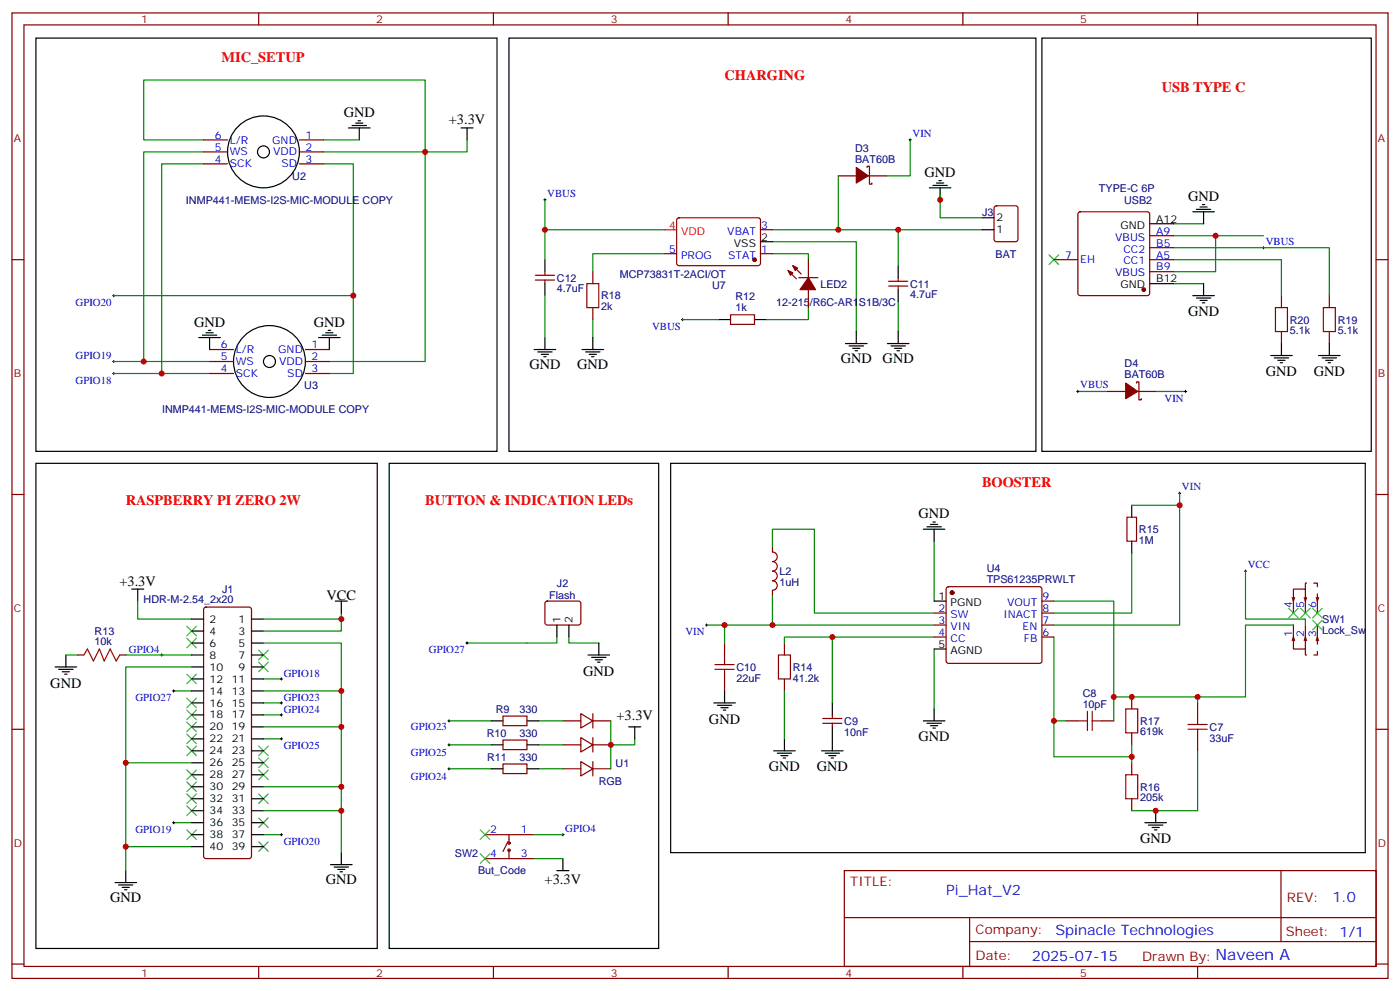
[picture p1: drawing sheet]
<svg xmlns="http://www.w3.org/2000/svg" width="412mm" height="292mm" viewBox="0 0 412 292" stroke-linecap="round" stroke-linejoin="round" font-family="sans-serif">
<g fill="none" stroke="#870000" stroke-width=".35">
<path d="M3.5 3.8h405.4v284.3h-405.4zM7.1 7.3h398.2v277.3h-398.2zM76.2 3.8v3.5M145.3 3.8v3.5M214.5 3.8v3.5M283.6 3.8v3.5M352.8 3.8v3.5M60 41.2h7M60 44.7h7M60 48.3h7M88.2 41.2h7M88.2 44.7h7"/>
<path d="M88.2 48.3h7M246.9 51.8h5.3M255.4 49.3v-.3h.7v5.3h.7v-.4M255.8 51.8h5.3M3.5 76.5h3.6M195.8 74.7h3.5M199.6 64.3l.4-.2 23.6 .1 .4 .6-.1 13-.6 .4h-23.5l-.5-.7v-12.7zM224 74.7h3.5M224 67.7h3.5M232.1 79.7l2.5 2.4M233.5 78.2l2.5 2.5M238.1 76.5v5.3"/>
<path d="M293 60.8l.5-.2h5.7l.6 .4 .1 9.5-.5 .6-5.9 .1-.6-.5-.1-9.4zM310.4 76.5h7.1M317.7 62.6l.5-.2h19.8l.5 .2 .2 .5v23.3l-.3 .5-.4 .2h-19.8l-.5-.3-.2-.4v-23.3zM338.7 76.5h7M338.7 69.4h7M338.7 73h7M405.3 76.5h3.6M157.7 81.1h5.6M157.7 82.5h5.6M160.5 80v1.1M160.5 82.5v1M174.6 80v3.5"/>
<path d="M174.6 90.6v3.5M215.2 92.7h7v2.8h-7zM235.3 81.8h5.6M238.1 85.3v5.3M261.8 82.8h5.6M261.8 84.2h5.6M264.6 81.8v1M264.6 84.2v1.1M338.7 80h7M377.5 87.1v3.5M377.5 97.6v3.6M391.6 87.1v3.5"/>
<path d="M391.6 97.6v3.6M61.7 102.9h7.1M61.7 106.5h7.1M61.7 110h7.1M90 102.9h7M90 106.5h7M90 110h7M326.3 115.3h5.3M334.8 112.8v-.3h.7v5.3h.7v-.4M335.1 115.3h5.3M3.5 145.6h3.6M332 152.3h2.8v7.1h-2.8z"/>
<path d="M405.3 145.6h3.6M60.2 179l.5-.2h12.7l.5 .2 .2 .5v72.7l-.3 .5-.4 .2h-12.7l-.5-.3-.2-.4v-72.7zM160.7 177.2l.5-.2 9.5 .1 .4 .6-.1 5.9-.6 .5-9.5-.1-.4-.6v-5.7zM227.5 161.1v1.5a1.41 1.41 0 0 1 1.5 1.4 1.41 1.41 0 0 1-1.5 1.4 1.41 1.41 0 0 1 1.5 1.4 1.41 1.41 0 0 1-1.5 1.4 1.41 1.41 0 0 1 1.5 1.4 1.41 1.41 0 0 1-1.5 1.4 1.41 1.41 0 0 1 1.5 1.4 1.41 1.41 0 0 1-1.5 1.4v1.5M278.9 173l.5-.2h26.8l.5 .2 .2 .5v21.2l-.2 .5-.5 .2h-26.8l-.5-.3-.2-.4v-21.2zM306.9 177h3.5M380.6 176l.4 1M381 177v-3.5h3.5v3.5M381 177v3.6M381.4 176l-.4 1M384.2 176l.3 1M384.5 177v3.6"/>
<path d="M384.9 176l-.4 1M387.7 176l.4 1M388.1 177v3.6M388.4 176l-.3 1M22.9 192.9h1.8M35.3 192.9h1.7M213.4 189.4v3.5M213.4 200v3.5M231.1 189.4v3.5M231.1 200v3.5M275.2 180.6h3.5M275.2 184.1h3.5"/>
<path d="M275.2 187.6h3.5M306.9 180.6h3.5M306.9 184.1h3.5M306.9 187.6h3.5M381 187.6v3.5h3.5v-3.5M381 184.1v3.5M381 187.6l-.4 1.1M381 187.6l.4 1.1M384.5 184.1v3.5M384.5 187.6l.4 1.1M384.5 187.6l-.3 1.1M388.1 184.1v3.5"/>
<path d="M388.1 187.6l.3 1.1M388.1 187.6l-.4 1.1M3.5 214.8h3.6M148.2 210.9h7v2.8h-7zM148.2 217.9h7v2.9h-7zM165.8 212.3h5.3M165.8 219.4h5.3M171.1 210.2l3.5 2.1-3.5 2.1zM171.1 217.2l3.5 2.2-3.5 2.1zM174.6 210.2v4.2M174.6 217.2v4.3M174.6 212.3h5.3"/>
<path d="M174.6 219.4h5.3M242.4 211.6h5.6M242.4 213h5.6M245.2 210.5v1.1M245.2 213v1.1M314 212.3h3.5M324.6 212.3h3.5M333.4 205.2v3.6M333.4 215.8v3.6M352.8 207v3.5M352.8 217.6v3.5M405.3 214.8h3.6"/>
<path d="M148.2 225h7v2.8h-7zM165.8 226.4h5.3M171.1 224.3l3.5 2.1-3.5 2.1zM174.6 224.3v4.2M174.6 226.4h5.3M333.4 224.6v3.6M333.4 235.2v3.6M142.9 252.9h14.1M142.9 245.8h14.1M149.6 247.9l-1.4 2.9M149.9 245.8v2.5M149.9 250.4v2.5"/>
<path d="M248.7 256.4h156.6v28.2h-156.6zM377.3 256.4v20.9M248.7 270.2h156.5M285.6 277.3h119.6M285.6 270.2v14.2M3.5 283.9h3.6M76.2 284.6v3.5M145.3 284.6v3.5M214.5 284.6v3.5M283.6 284.6v3.5M352.8 284.6v3.5M405.3 283.9h3.6"/>
<circle cx="149.9" cy="250.4" r=".35"/>
<circle cx="149.9" cy="248.3" r=".35"/>
</g>
<g fill="none" stroke="#008700" stroke-width=".35">
<path d="M60 41.2h-17.7v-17.6h82.9v82.9h-28.2M60 44.7h-17.7v61.8h19.4M60 48.3h-12.4v61.7h14.1M95.2 48.3h8.9v61.7h-7.1M95.2 41.2h10.6M137.6 41.2v3.5h-42.4M160.5 58.8v8.9M246.9 51.8v15.9M268.1 41.2v10.6h-7M276.9 57.1v7h12.4M195.8 67.7h-35.3v8.8M195.8 74.7h-21.2v5.3"/>
<path d="M227.5 71.2h24.7v26.4M227.5 67.7h37.1v10.5M227.5 74.7h10.6v1.8M264.6 67.7h24.7M345.7 73h45.9v14.1M345.7 76.5h31.8v10.6M345.7 69.4h26.5M345.7 65.9h8.8M358.1 69.4v10.6h-12.4M33.5 87.1h70.6M160.5 87.1v12.3M174.6 94.1v5.3"/>
<path d="M201.1 94.1h10.6M238.1 90.6v3.5h-12.3M264.6 88.8v8.8M345.7 83.5h8.8M33.5 110h14.1M33.5 106.5h8.8M317.5 115.3h8.8M340.4 115.3h8.8M275.2 159.4v17.6M333.4 148.8h14.1M347.5 145.3v38.8h-37.1M40.6 177v5.3h15.8"/>
<path d="M227.5 161.1v-5.2h12.4v24.7h35.3M227.5 175.3v8.8M310.4 177h17.7v28.2M333.4 162.9v17.7h-23M366.9 168.2v14.1h17.6v1.8M19.4 192.9h3.5M37 192.9h19.4M56.4 196.4h-19.4v60M77.6 189.4h22.9v61.7M77.6 200h5.3M77.6 182.3h22.9M100.5 180.6v5.2h-22.9"/>
<path d="M164 187.6v1.8h-26.4M167.6 187.6v1.8h8.8M208.1 184.1h67.1M213.4 184.1v5.3M245.2 187.6v19.4M275.2 187.6h-44.1v1.8M275.2 191.1v17.7M310.4 187.6v35.3h23M381 184.1h-14.1v21.1h-14.1M51.2 203.5h5.2M77.6 203.5h22.9M77.6 207h5.3"/>
<path d="M77.6 210.5h5.3M77.6 217.6h5.3M77.6 214.1h22.9M132.3 212.3h12.3M132.3 219.4h12.3M158.7 212.3h7.1M158.7 219.4h7.1M179.9 212.3v14.1M187 217.6v1.8h-7.1M231.1 203.5v14.1M310.4 212.3h3.6M333.4 219.4v5.2"/>
<path d="M352.8 207v-1.8h-24.7v7.1M37 224.6h19.4M77.6 238.8h22.9M77.6 231.7h22.9M132.3 226.4h12.3M158.7 226.4h7.1M352.8 221.1v17.7h-19.4M37 249.3h19.4M51.2 242.3h5.2M77.6 245.8h5.3M157 245.8h8.8M157 252.9h8.8"/>
</g>
<g fill="none" stroke="#000" stroke-width=".29">
<path d="M160.2 58.8h.7M160.5 58.5v.7M267.8 41.2h.7M268.1 40.9v.7M371.8 73h.7M372.2 72.6v.7M33.2 87.1h.7M33.5 86.7v.7M200.7 94.1h.7M201.1 93.8v.7M33.2 106.5h.7M33.2 110h.7"/>
<path d="M33.5 106.1v.7M33.5 109.6v.7M317.1 115.3h.8M317.5 114.9v.7M348.9 115.3h.7M349.2 114.9v.7M347.1 145.3h.7M347.5 144.9v.7M366.5 168.2h.7M366.9 167.9v.7M47.3 192.9h.7M47.6 192.5v.8"/>
<path d="M82.5 200h.8M82.9 199.6v.7M137.2 189.4h.7M137.6 189v.7M207.8 184.1h.7M208.1 183.7v.7M50.8 203.5h.7M51.2 203.1v.7M82.5 207h.8M82.5 210.5h.8M82.5 217.6h.8M82.9 206.7v.7"/>
<path d="M82.9 210.2v.7M82.9 217.2v.7M131.9 212.3h.7M131.9 219.4h.7M132.3 211.9v.8M132.3 219v.7M131.9 226.4h.7M132.3 226.1v.7M50.8 242.3h.7M51.2 241.9v.7M82.5 245.8h.8M82.9 245.5v.7"/>
<path d="M165.5 245.8h.7M165.8 245.5v.7"/>
</g>
<g fill="none" stroke="#000" stroke-width=".35">
<path d="M10.6 11.2h135.8v121.7h-135.8zM149.9 11.2h155.3v121.7h-155.3zM306.9 11.2h97v121.7h-97zM102.7 37.7h6.3M103.7 37h4.2M104.8 36.3h2.1M105.5 35.6h.7M105.8 37.7v3.5M135.8 37.7h3.5M137.6 37.7v3.5M273.8 55.3h6.3M274.8 54.6h4.2"/>
<path d="M275.9 53.9h2.1M276.6 53.2h.7M276.9 55.3v3.5M160.5 76.5v3.5M224 71.2h3.5M264.6 78.2v3.6M289.3 67.7h3.5M289.3 64.1h3.5M338.7 65.9h7M351.4 62.4h6.3M352.4 61.7h4.3M353.5 61h2.1"/>
<path d="M354.2 60.3h.7M354.5 62.4v3.5M58.6 99.4h6.3M59.6 98.7h4.3M60.7 98h2.1M61.4 97.3h.7M61.7 99.4v3.5M93.8 99.4h6.4M94.9 98.7h4.2M96 98h2.1M96.7 97.3h.7M97 99.4v3.5"/>
<path d="M160.5 83.5v3.6M160.5 99.4v3.5M174.6 99.4v3.5M211.7 94.1h3.5M222.2 94.1h3.6M252.2 97.6v3.6M264.6 85.3v3.5M264.6 97.6v3.6M338.7 83.5h7M351.4 87.1h6.3M352.4 87.8h4.3M353.5 88.5h2.1"/>
<path d="M354.2 89.2h.7M354.5 83.5v3.6M157.3 102.9h6.4M158.4 103.6h4.2M159.5 104.4h2.1M160.2 105.1h.7M171.4 102.9h6.4M172.5 103.6h4.2M173.6 104.4h2.1M174.3 105.1h.7M249.1 101.2h6.3M250.1 101.9h4.3"/>
<path d="M251.2 102.6h2.1M251.9 103.3h.7M261.4 101.2h6.4M262.5 101.9h4.2M263.5 102.6h2.1M264.2 103.3h.7M374.3 104.7h6.3M375.4 105.4h4.2M376.4 106.1h2.1M377.1 106.8h.7M377.5 101.2v3.5M388.4 104.7h6.4"/>
<path d="M389.5 105.4h4.2M390.5 106.1h2.1M391.2 106.8h.7M391.6 101.2v3.5M10.6 136.5h100.5v142.8h-100.5zM114.7 136.5h79.3v142.8h-79.3zM197.6 136.5h204.6v114.6h-204.6zM272 155.9h6.3M273 155.2h4.3M274.1 154.4h2.1M274.8 153.7h.7M275.2 155.9v3.5"/>
<path d="M333.4 148.8v3.5M333.4 159.4v3.5M38.8 173.5h3.5M40.6 173.5v3.5M98.8 177h3.5M100.5 177v3.6M275.2 177h3.5M16.2 196.4h6.4M17.3 197.1h4.2M18.3 197.8h2.2M19 198.5h.8M19.4 192.9v3.5"/>
<path d="M56.4 192.9h3.6M56.4 196.4h3.6M56.4 182.3h3.6M56.4 185.8h3.6M56.4 189.4h3.6M56.4 200h3.6M74.1 192.9h3.5M74.1 196.4h3.5M74.1 182.3h3.5M74.1 185.8h3.5M74.1 189.4h3.5M74.1 200h3.5"/>
<path d="M164 184.1v3.5M167.6 184.1v3.5M173.2 192.9h6.4M174.3 193.6h4.2M175.3 194.3h2.1M176 195h.7M176.4 189.4v3.5M275.2 191.1h3.5M56.4 214.1h3.6M56.4 203.5h3.6M56.4 207h3.6M56.4 210.5h3.6"/>
<path d="M56.4 217.6h3.6M74.1 214.1h3.5M74.1 203.5h3.5M74.1 207h3.5M74.1 210.5h3.5M74.1 217.6h3.5M144.6 212.3h3.6M144.6 219.4h3.6M155.2 212.3h3.5M155.2 219.4h3.5M185.2 214.1h3.5M187 214.1v3.5"/>
<path d="M210.3 207h6.3M211.3 207.7h4.2M212.4 208.4h2.1M213.1 209.1h.7M213.4 203.5v3.5M231.1 217.6v3.5M245.2 207v3.5M245.2 214.1v7M272 212.3h6.3M273 213h4.3M274.1 213.7h2.1M274.8 214.4h.7"/>
<path d="M275.2 208.8v3.5M56.4 221.1h3.6M56.4 224.6h3.6M56.4 228.2h3.6M56.4 231.7h3.6M56.4 235.2h3.6M56.4 238.8h3.6M74.1 221.1h3.5M74.1 224.6h3.5M74.1 228.2h3.5M74.1 231.7h3.5M74.1 235.2h3.5"/>
<path d="M74.1 238.8h3.5M144.6 226.4h3.6M155.2 226.4h3.5M227.9 221.1h6.3M229 221.8h4.2M230 222.5h2.1M230.7 223.2h.7M242 221.1h6.4M243.1 221.8h4.2M244.1 222.5h2.1M244.8 223.2h.7M340.4 238.8v3.5"/>
<path d="M33.9 259.9h6.3M37 256.4v3.5M56.4 242.3h3.6M56.4 245.8h3.6M56.4 249.3h3.6M74.1 242.3h3.5M74.1 245.8h3.5M74.1 249.3h3.5M97.4 254.6h6.3M98.4 255.3h4.3M99.5 256h2.1M100.2 256.8h.7"/>
<path d="M100.5 251.1v3.5M164 256.4h3.6M165.8 252.9v3.5M337.3 242.3h6.3M338.3 243h4.2M339.4 243.7h2.1M340.1 244.4h.7M34.9 260.6h4.3M36 261.3h2.1M36.7 262h.7"/>
<circle cx="77.6" cy="44.7" r="10.6"/>
<circle cx="77.6" cy="44.7" r="1.76"/>
<circle cx="79.4" cy="106.5" r="10.6"/>
<circle cx="79.4" cy="106.5" r="1.76"/>
</g>
<g fill="none" stroke="#3c3" stroke-width=".35">
<path d="M309 75.1l2.9 2.8M311.9 75.1l-2.9 2.8M379.6 179.1l2.8 2.9M382.4 179.1l-2.8 2.9M383.1 179.1l2.8 2.9M385.9 179.1l-2.8 2.9M386.6 179.1l2.9 2.9M389.5 179.1l-2.9 2.9M55 184.4l2.9 2.9M55 188l2.9 2.8M55 198.5l2.9 2.9M57.9 184.4l-2.9 2.9"/>
<path d="M57.9 188l-2.9 2.8M57.9 198.5l-2.9 2.9M76.2 195l2.8 2.8M76.2 191.5l2.8 2.8M79 191.5l-2.8 2.8M79 195l-2.8 2.8M386.6 182.7l2.9 2.8M389.5 182.7l-2.9 2.8M55 205.6l2.9 2.8M55 209.1l2.9 2.8M55 212.7l2.9 2.8M55 216.2l2.9 2.8"/>
<path d="M55 219.7l2.9 2.8M57.9 205.6l-2.9 2.8M57.9 209.1l-2.9 2.8M57.9 212.7l-2.9 2.8M57.9 216.2l-2.9 2.8M57.9 219.7l-2.9 2.8M76.2 219.7l2.8 2.8M79 219.7l-2.8 2.8M55 226.8l2.9 2.8M55 230.3l2.9 2.8M55 233.8l2.9 2.8M55 237.3l2.9 2.9"/>
<path d="M57.9 226.8l-2.9 2.8M57.9 230.3l-2.9 2.8M57.9 233.8l-2.9 2.8M57.9 237.3l-2.9 2.9M76.2 233.8l2.8 2.8M76.2 226.8l2.8 2.8M76.2 223.2l2.8 2.9M79 223.2l-2.8 2.9M79 233.8l-2.8 2.8M79 226.8l-2.8 2.8M55 244.4l2.9 2.8M57.9 244.4l-2.9 2.8"/>
<path d="M76.2 247.9l2.8 2.9M76.2 240.9l2.8 2.8M79 247.9l-2.8 2.9M79 240.9l-2.8 2.8M141.5 244.4l2.8 2.8M141.5 251.5l2.8 2.8M144.3 244.4l-2.8 2.8M144.3 251.5l-2.8 2.8"/>
</g>
<g fill="none" stroke="#a10000" stroke-width=".35">
<path d="M172.9 83.5h3.5v7.1h-3.5zM375.7 90.6h3.5v7h-3.5zM389.8 90.6h3.5v7h-3.5zM24.7 192.9l1.1-1.8 1.7 3.6 1.8-3.6 1.4 3.6 1.8-3.6 1.7 3.6 1.1-1.8M210.6 197.1h5.7M210.6 195.7h5.7M213.4 192.9v2.8M213.4 197.1v2.9M229.3 192.9h3.5v7.1h-3.5zM317.5 212.3h2.8M320.3 209.5v5.6M321.7 212.3h2.9"/>
<path d="M321.7 209.5v5.6M331.6 208.8h3.5v7h-3.5zM350 214.8h5.6M350 213.4h5.6M352.8 210.5v2.9M352.8 214.8v2.8M331.6 228.2h3.5v7h-3.5z"/>
</g>
<path d="M384.5 173.5v-1.8h3.6v5.3M384.5 191.1v1.8h3.6v-5.3" fill="none" stroke="#870000" stroke-width=".35" stroke-dasharray="2.1 2.1"/>
<g fill="#870000" stroke="#870000" stroke-width=".35">
<path d="M252.2 49.3l3.6 2.5-3.6 2.1z"/>
<path d="M331.6 112.8l3.5 2.5-3.5 2.1z"/>
<path d="M238.1 81.8l2.1 3.5h-4.5z"/>
<path d="M232.1 79.7l1.4 .7-.7 .7z"/>
<path d="M233.5 78.2l1.4 .8-.7 .7z"/>
<circle cx="280.5" cy="174.6" r=".53"/>
<circle cx="222.2" cy="76.5" r=".53"/>
<circle cx="336.9" cy="85.3" r=".53"/>
</g>
<path d="M195.8 67.7h3.5" fill="none" stroke="#f00" stroke-width=".35"/>
<g fill="#c00">
<circle cx="125.2" cy="44.7" r=".88"/>
<circle cx="47.6" cy="110" r=".88"/>
<circle cx="104.1" cy="87.1" r=".88"/>
<circle cx="42.3" cy="106.5" r=".88"/>
<circle cx="179.9" cy="219.4" r=".88"/>
<circle cx="347.5" cy="148.8" r=".88"/>
<circle cx="333.4" cy="205.2" r=".88"/>
<circle cx="340.4" cy="238.8" r=".88"/>
<circle cx="227.5" cy="184.1" r=".88"/>
<circle cx="213.4" cy="184.1" r=".88"/>
<circle cx="245.2" cy="187.6" r=".88"/>
<circle cx="310.4" cy="212.3" r=".88"/>
<circle cx="328.1" cy="205.2" r=".88"/>
<circle cx="333.4" cy="222.9" r=".88"/>
<circle cx="352.8" cy="205.2" r=".88"/>
<circle cx="276.9" cy="58.8" r=".88"/>
<circle cx="246.9" cy="67.7" r=".88"/>
<circle cx="160.5" cy="67.7" r=".88"/>
<circle cx="264.6" cy="67.7" r=".88"/>
<circle cx="358.1" cy="69.4" r=".88"/>
<circle cx="37" cy="224.6" r=".88"/>
<circle cx="37" cy="249.3" r=".88"/>
<circle cx="100.5" cy="238.8" r=".88"/>
<circle cx="100.5" cy="231.7" r=".88"/>
<circle cx="100.5" cy="214.1" r=".88"/>
<circle cx="100.5" cy="203.5" r=".88"/>
<circle cx="100.5" cy="182.3" r=".88"/>
</g>
<text font-size="4.6" fill="#00f" x="358.1" y="282.9">Naveen A</text>
<g font-size="4.2" fill="#f00">
<text x="65.3" y="18.3">MIC_SETUP</text>
<text x="213.4" y="23.6">CHARGING</text>
<text x="342.2" y="27.1">USB TYPE C</text>
<text x="289.3" y="143.5">BOOSTER</text>
<text x="37" y="148.8">RASPBERRY PI ZERO 2W</text>
<text x="125.2" y="148.8">BUTTON &amp; INDICATION LEDs</text>
</g>
<g font-size="4.2">
<text x="101.2" y="34.5">GND</text>
<text x="132.2" y="36.6">+3.3V</text>
<text x="272.3" y="52.1">GND</text>
<text x="350" y="59.2">GND</text>
<text x="350" y="93.1">GND</text>
<text x="57.1" y="96.2">GND</text>
<text x="92.4" y="96.2">GND</text>
<text x="247.6" y="106.8">GND</text>
<text x="260" y="106.8">GND</text>
<text x="155.9" y="108.6">GND</text>
<text x="170" y="108.6">GND</text>
<text x="372.9" y="110.8">GND</text>
<text x="387" y="110.8">GND</text>
<text x="270.6" y="152.7">GND</text>
<text x="35.2" y="172.4">+3.3V</text>
<text x="96.2" y="176.7">VCC</text>
<text x="14.8" y="202.5">GND</text>
<text x="171.8" y="199">GND</text>
<text x="181.6" y="212">+3.3V</text>
<text x="208.8" y="213.1">GND</text>
<text x="270.6" y="218.4">GND</text>
<text x="226.5" y="227.2">GND</text>
<text x="240.6" y="227.2">GND</text>
<text x="335.8" y="248.4">GND</text>
<text x="96" y="260.3">GND</text>
<text x="160.4" y="260.4">+3.3V</text>
<text x="32.5" y="265.6">GND</text>
</g>
<g font-size="4.2" fill="#00f">
<text x="278.7" y="263.5">Pi_Hat_V2</text>
<text x="392.5" y="265.7">1.0</text>
<text x="310.9" y="275.2">Spinacle Technologies</text>
<text x="304" y="283">2025-07-15</text>
</g>
<g font-size="3.9" fill="#800">
<text x="250.5" y="261">TITLE:</text>
<text x="379.1" y="265.7">REV:</text>
<text x="287.4" y="275.2">Company:</text>
<text x="378.7" y="275.8">Sheet: 1/1</text>
<text x="287.4" y="282.9">Date:</text>
<text x="336.4" y="282.9">Drawn By:</text>
</g>
<g font-size="3.2" fill="#800">
<text x="41.6" y="6.8">1</text>
<text x="110.8" y="6.8">2</text>
<text x="179.9" y="6.8">3</text>
<text x="249.1" y="6.8">4</text>
<text x="318.2" y="6.8">5</text>
<text x="4.1" y="41.9">A</text>
<text x="405.9" y="41.9">A</text>
<text x="4.1" y="111.1">B</text>
<text x="405.9" y="111.1">B</text>
<text x="4.1" y="180.2">C</text>
<text x="405.9" y="180.2">C</text>
<text x="4.1" y="249.3">D</text>
<text x="405.9" y="249.3">D</text>
<text x="41.6" y="287.6">1</text>
<text x="110.8" y="287.6">2</text>
<text x="179.9" y="287.6">3</text>
<text x="249.1" y="287.6">4</text>
<text x="318.2" y="287.6">5</text>
</g>
<g font-size="3.2" fill="#00f">
<text x="63.2" y="40.9">6</text>
<text x="90" y="40.9">1</text>
<text x="268.8" y="40.3">VIN</text>
<text x="63.2" y="47.9">4</text>
<text x="63.2" y="44.4">5</text>
<text x="67.7" y="45.8">WS</text>
<text x="67.7" y="42.3">L/R</text>
<text x="80.2" y="42.3">GND</text>
<text x="80.4" y="45.8">VDD</text>
<text x="90" y="44.4">2</text>
<text x="90" y="47.9">3</text>
<text x="67.7" y="49.3">SCK</text>
<text x="82.9" y="49.3">SD</text>
<text x="161.2" y="58">VBUS</text>
<text x="214.2" y="69.1">VBAT</text>
<text x="224.2" y="67.3">3</text>
<text x="328.5" y="70.8">VBUS</text>
<text x="340.6" y="69.1">A9</text>
<text x="197.1" y="74.4">5</text>
<text x="200.6" y="76.1">PROG</text>
<text x="214.5" y="76.1">STAT</text>
<text x="224.2" y="74.4">1</text>
<text x="313.7" y="76.1">7</text>
<text x="318.2" y="77.5">EH</text>
<text x="330.9" y="77.9">CC1</text>
<text x="330.9" y="74.4">CC2</text>
<text x="340.6" y="76.1">A5</text>
<text x="340.6" y="72.6">B5</text>
<text x="372.9" y="72.1">VBUS</text>
<text x="328.5" y="81.4">VBUS</text>
<text x="340.6" y="79.7">B9</text>
<text x="22.3" y="90.2">GPIO20</text>
<text x="192.1" y="97.1">VBUS</text>
<text x="22.3" y="105.8">GPIO19</text>
<text x="65" y="106.1">5</text>
<text x="65" y="102.6">6</text>
<text x="69.5" y="107.5">WS</text>
<text x="69.5" y="104">L/R</text>
<text x="82" y="104">GND</text>
<text x="82.2" y="107.5">VDD</text>
<text x="91.7" y="102.6">1</text>
<text x="91.7" y="106.1">2</text>
<text x="22.3" y="113.1">GPIO18</text>
<text x="65" y="109.6">4</text>
<text x="69.5" y="111.1">SCK</text>
<text x="84.6" y="111.1">SD</text>
<text x="91.7" y="109.6">3</text>
<text x="318.2" y="114.4">VBUS</text>
<text x="343.1" y="118.3">VIN</text>
<text x="348.2" y="144.4">VIN</text>
<text x="367.6" y="167.3">VCC</text>
<text x="296.7" y="178.4">VOUT</text>
<text x="307.1" y="176.7">9</text>
<text x="380.6" y="179" transform="rotate(-90 380.6 179)">4</text>
<text x="384.2" y="179" transform="rotate(-90 384.2 179)">5</text>
<text x="387.7" y="179" transform="rotate(-90 387.7 179)">6</text>
<text x="276.5" y="180.2">2</text>
<text x="276.5" y="183.7">3</text>
<text x="280" y="182">SW</text>
<text x="280" y="185.5">VIN</text>
<text x="295.6" y="182">INACT</text>
<text x="301.2" y="185.5">EN</text>
<text x="307.1" y="183.7">7</text>
<text x="307.1" y="180.2">8</text>
<text x="201.9" y="187.1">VIN</text>
<text x="276.5" y="187.3">4</text>
<text x="280" y="189">CC</text>
<text x="301.6" y="189">FB</text>
<text x="307.1" y="187.3">6</text>
<text x="380.6" y="187.6" transform="rotate(-90 380.6 187.6)">1</text>
<text x="384.2" y="187.6" transform="rotate(-90 384.2 187.6)">2</text>
<text x="387.7" y="187.6" transform="rotate(-90 387.7 187.6)">3</text>
<text x="38" y="192.3">GPIO4</text>
<text x="126.3" y="192.5">GPIO27</text>
<text x="83.6" y="199.3">GPIO18</text>
<text x="39.9" y="206.6">GPIO27</text>
<text x="83.6" y="206.4">GPIO23</text>
<text x="83.6" y="209.9">GPIO24</text>
<text x="121" y="215.1">GPIO23</text>
<text x="83.6" y="220.7">GPIO25</text>
<text x="121" y="222.7">GPIO25</text>
<text x="121" y="229.8">GPIO24</text>
<text x="39.9" y="245.4">GPIO19</text>
<text x="144.4" y="245.5">2</text>
<text x="153.5" y="245.5">1</text>
<text x="166.5" y="244.9">GPIO4</text>
<text x="83.6" y="248.9">GPIO20</text>
<text x="144.4" y="252.5">4</text>
<text x="153.5" y="252.5">3</text>
</g>
<g font-size="3.2" fill="#000080">
<text x="251.9" y="47.9">BAT60B</text>
<text x="251.9" y="44.7">D3</text>
<text x="86.1" y="52.9">U2</text>
<text x="54.8" y="60">INMP441-MEMS-I2S-MIC-MODULE COPY</text>
<text x="323.7" y="56.5">TYPE-C 6P</text>
<text x="331.1" y="60">USB2</text>
<text x="289.3" y="63.5">J3</text>
<text x="293.2" y="75.9">BAT</text>
<text x="164" y="83">C12</text>
<text x="182.6" y="82">MCP73831T-2ACI/OT</text>
<text x="164" y="86.1">4.7uF</text>
<text x="177.1" y="88.2">R18</text>
<text x="209.8" y="85.2">U7</text>
<text x="216.6" y="88.5">R12</text>
<text x="228.6" y="90">12-215/R6C-AR1S1B/3C</text>
<text x="241.7" y="84.7">LED2</text>
<text x="268.1" y="87.8">4.7uF</text>
<text x="268.1" y="84.7">C11</text>
<text x="177.1" y="91.4">2k</text>
<text x="216.6" y="91.7">1k</text>
<text x="379.9" y="95.3">R20</text>
<text x="394.1" y="95.3">R19</text>
<text x="379.9" y="98.4">5.1k</text>
<text x="394.1" y="98.4">5.1k</text>
<text x="331.3" y="111.4">BAT60B</text>
<text x="331.3" y="108.2">D4</text>
<text x="89.6" y="114.7">U3</text>
<text x="47.7" y="121.7">INMP441-MEMS-I2S-MIC-MODULE COPY</text>
<text x="335.5" y="160.1">1M</text>
<text x="335.5" y="157.1">R15</text>
<text x="164.1" y="172.8">J2</text>
<text x="229.7" y="172.5">1uH</text>
<text x="229.7" y="169.4">L2</text>
<text x="290.7" y="171.7">TPS61235PRWLT</text>
<text x="290.7" y="168.5">U4</text>
<text x="42.3" y="177.7">HDR-M-2.54_2x20</text>
<text x="65.4" y="174.6">J1</text>
<text x="161.8" y="176.4">Flash</text>
<text x="389.5" y="183.5">SW1</text>
<text x="27.9" y="190.1">10k</text>
<text x="27.9" y="186.9">R13</text>
<text x="389.5" y="186.6">Lock_Sw</text>
<text x="217" y="197.6">C10</text>
<text x="233.5" y="197.6">R14</text>
<text x="217" y="200.8">22uF</text>
<text x="233.5" y="200.7">41.2k</text>
<text x="146.1" y="209.9">R9</text>
<text x="153" y="209.9">330</text>
<text x="318.9" y="208.4">10pF</text>
<text x="318.9" y="205.2">C8</text>
<text x="248.7" y="213.5">C9</text>
<text x="335.8" y="213.5">R17</text>
<text x="356.3" y="215.2">C7</text>
<text x="143.4" y="217">R10</text>
<text x="153" y="217">330</text>
<text x="248.7" y="216.7">10nF</text>
<text x="335.8" y="216.6">619k</text>
<text x="356.3" y="218.4">33uF</text>
<text x="143.5" y="224">R11</text>
<text x="153" y="224">330</text>
<text x="181.3" y="225.8">U1</text>
<text x="176.4" y="231.1">RGB</text>
<text x="335.8" y="232.9">R16</text>
<text x="335.8" y="236">205k</text>
<text x="134" y="252.3">SW2</text>
<text x="140.8" y="257.5">But_Code</text>
</g>
<g font-size="3.2">
<text x="293.5" y="65.2">2</text>
<text x="340.6" y="65.5">A12</text>
<text x="224.2" y="70.8">2</text>
<text x="293.5" y="68.7">1</text>
<text x="330.1" y="67.3">GND</text>
<text x="216.2" y="72.6">VSS</text>
<text x="340.6" y="83.2">B12</text>
<text x="330.1" y="84.9">GND</text>
<text x="276.5" y="176.7">1</text>
<text x="280" y="178.4">PGND</text>
<text x="61.7" y="183.4">2</text>
<text x="70.3" y="183.4">1</text>
<text x="165.1" y="183.4" transform="rotate(-90 165.1 183.4)">1</text>
<text x="168.6" y="183.4" transform="rotate(-90 168.6 183.4)">2</text>
<text x="61.7" y="186.9">4</text>
<text x="61.7" y="190.4">6</text>
<text x="70.3" y="186.9">3</text>
<text x="70.3" y="190.4">5</text>
<text x="276.5" y="190.8">5</text>
<text x="61.7" y="194">8</text>
<text x="61.7" y="197.5">10</text>
<text x="70.3" y="194">7</text>
<text x="70.3" y="197.5">9</text>
<text x="280" y="192.5">AGND</text>
<text x="61.7" y="201">12</text>
<text x="68.3" y="201">11</text>
<text x="61.7" y="204.5">14</text>
<text x="61.7" y="208.1">16</text>
<text x="68.3" y="204.5">13</text>
<text x="68.3" y="208.1">15</text>
<text x="61.7" y="211.6">18</text>
<text x="61.7" y="215.1">20</text>
<text x="68.3" y="211.6">17</text>
<text x="68.3" y="215.1">19</text>
<text x="61.7" y="218.7">22</text>
<text x="68.3" y="218.7">21</text>
<text x="61.7" y="222.2">24</text>
<text x="61.7" y="225.7">26</text>
<text x="68.3" y="222.2">23</text>
<text x="68.3" y="225.7">25</text>
<text x="61.7" y="229.2">28</text>
<text x="61.7" y="232.8">30</text>
<text x="68.3" y="229.2">27</text>
<text x="68.3" y="232.8">29</text>
<text x="61.7" y="236.3">32</text>
<text x="61.7" y="239.8">34</text>
<text x="68.3" y="236.3">31</text>
<text x="68.3" y="239.8">33</text>
<text x="61.7" y="243.3">36</text>
<text x="68.3" y="243.3">35</text>
<text x="61.7" y="246.9">38</text>
<text x="61.7" y="250.4">40</text>
<text x="68.3" y="246.9">37</text>
<text x="68.3" y="250.4">39</text>
</g>
<g font-size="3.2" fill="#f00">
<text x="197.1" y="67.3">4</text>
<text x="200.6" y="69.1">VDD</text>
</g>
</svg>
